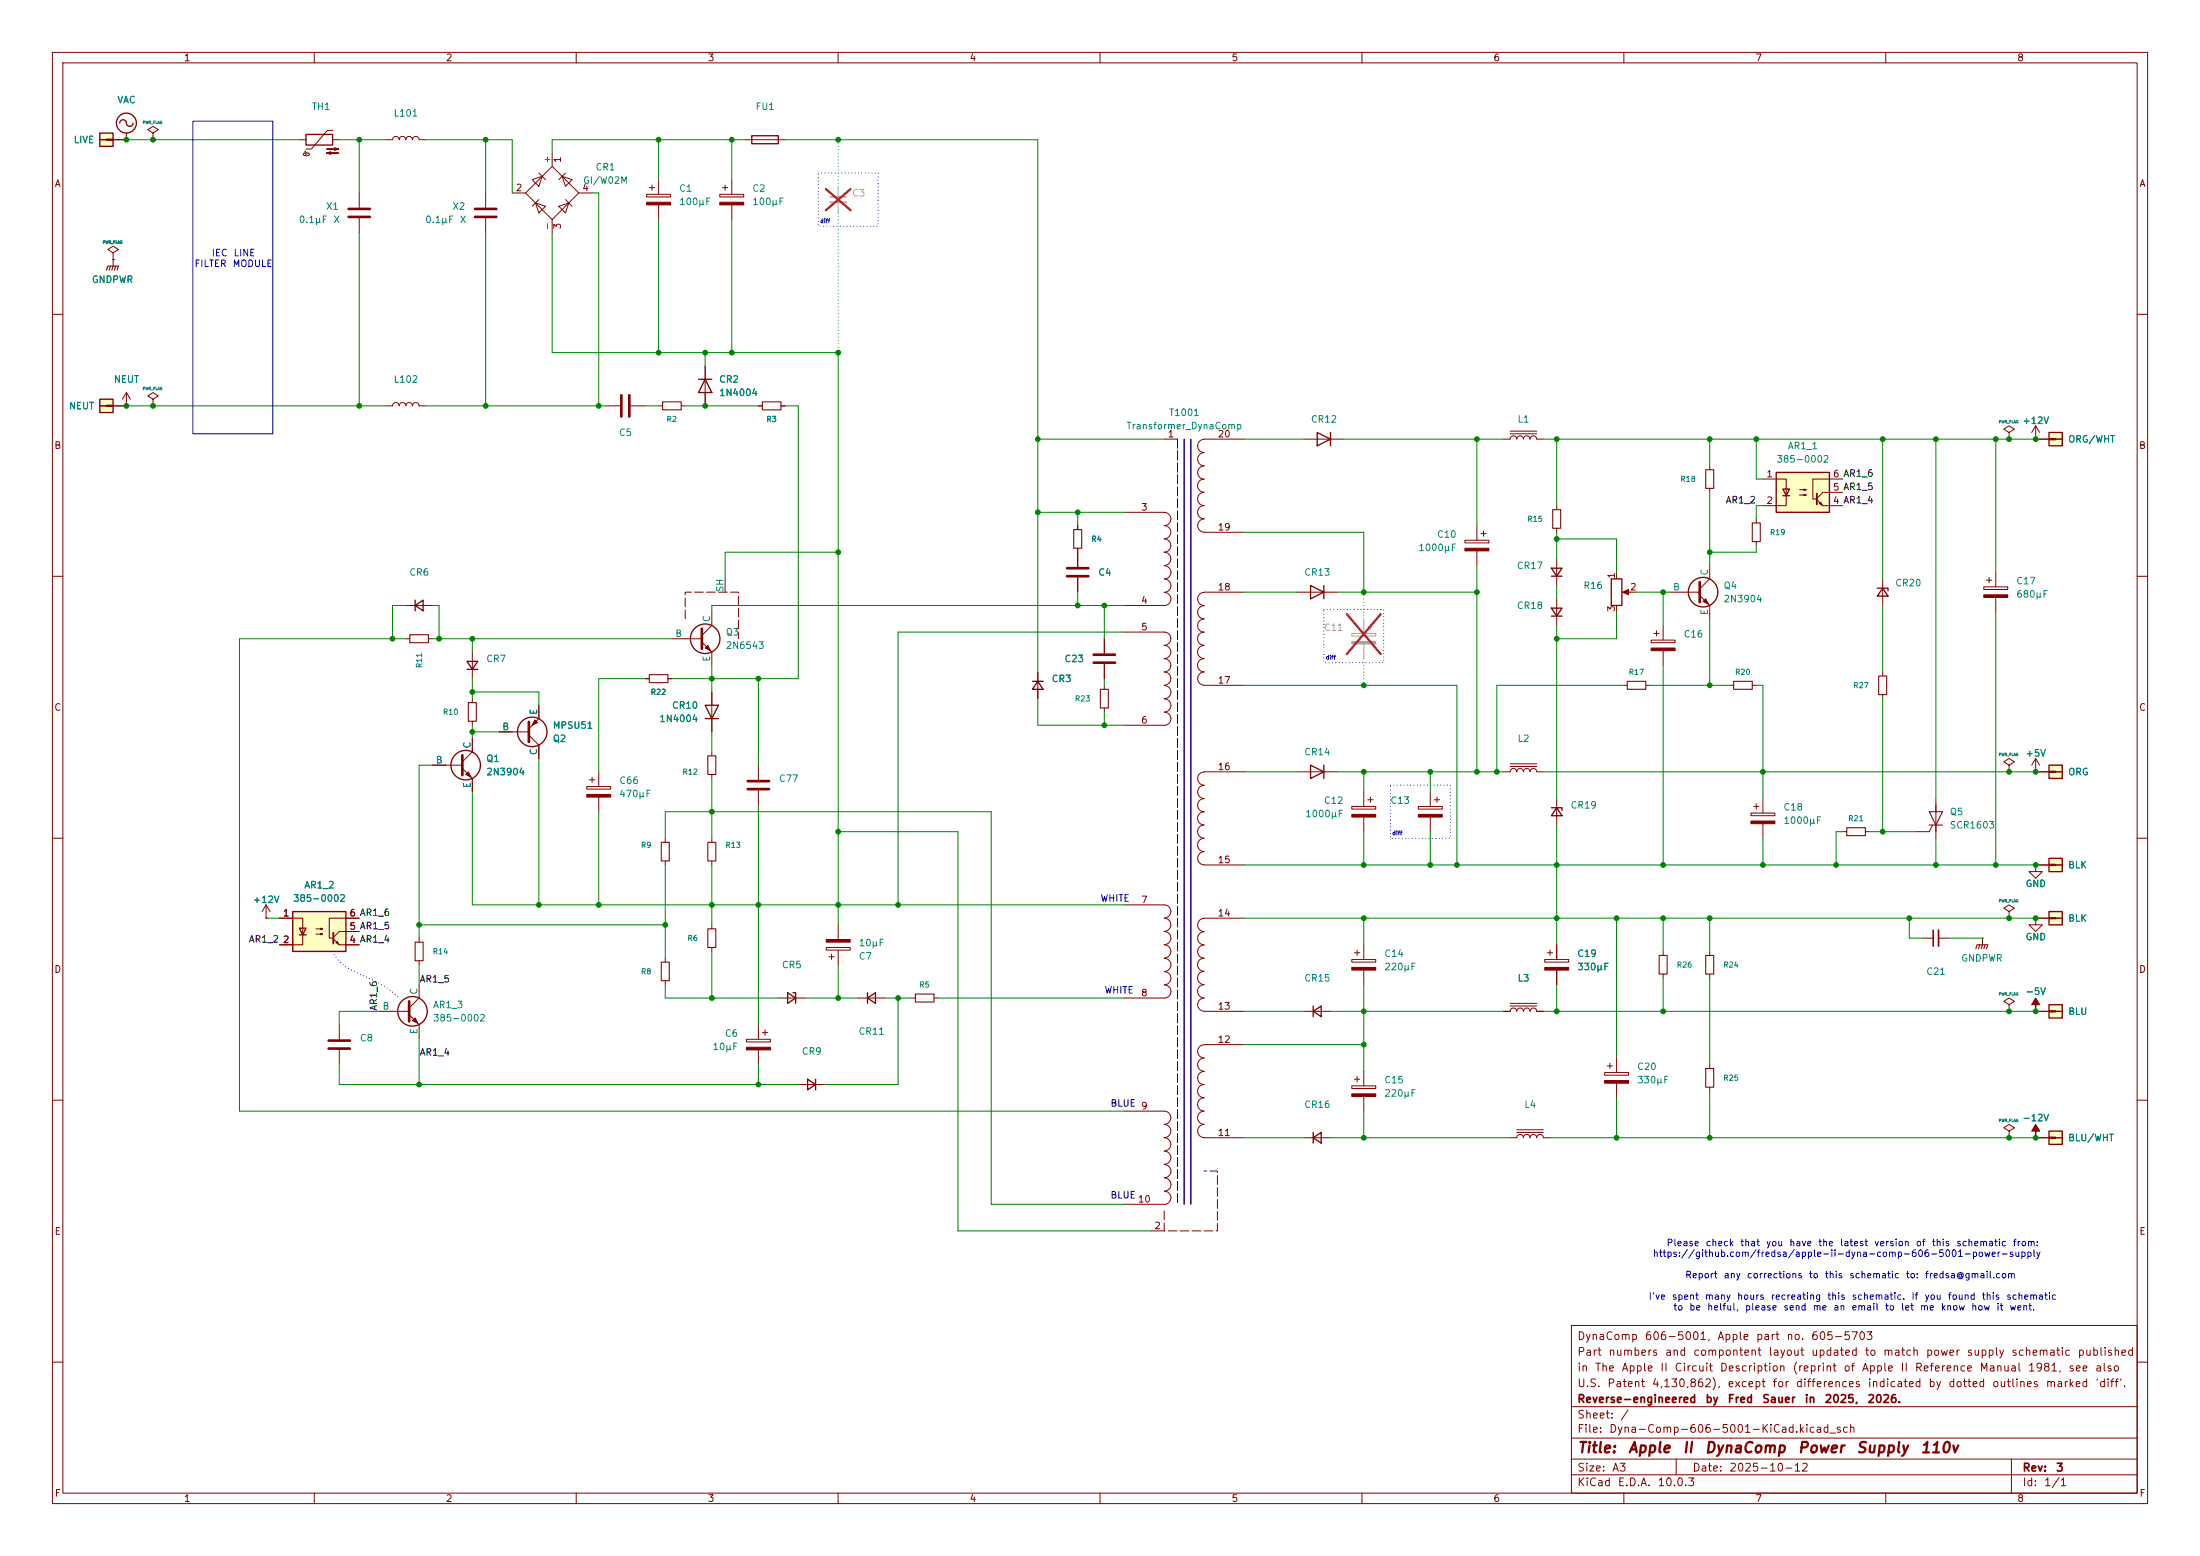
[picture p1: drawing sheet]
<svg xmlns="http://www.w3.org/2000/svg" width="420mm" height="297mm" viewBox="0 0 420 297" stroke-linecap="round" stroke-linejoin="round" font-family="sans-serif">
<path d="M0 0h420v297h-420z" fill="#fff" stroke="#fff" stroke-width=".19"/>
<g fill="none" stroke="#840000" stroke-width=".19">
<path d="M10 10h400v277h-400zM12 12h396v273h-396zM60 10v2M110 10v2M160 10v2M210 10v2M260 10v2M310 10v2M360 10v2M10 60h2M408 60h2M10 110h2"/>
<path d="M408 110h2M10 160h2M351.8 158.8h.8M356.1 158.8h.8M368.9 157.5l-.6 1.3h-2.5M369.6 152.4v7.6M408 160h2M160 176.5v2.8M142.5 198.4h4.6v.5h-4.6zM144.8 195.6v2.8M145.5 197.1h1.1M146 196.6v1"/>
<path d="M157.7 180.8h4.6v.6h-4.6zM158.2 182.6h1.1M158.7 182.1v1M160 181.4v2.8M163.8 190.5h5.1M10 210h2M144.8 200.4v2.8M408 210h2M300 253h108v32h-108zM10 260h2M300 278.5h108M300 274.5h108"/>
<path d="M300 268.5h108M320 278.5v3M384 278.5v6.5M408 260h2M60 285v2M110 285v2M160 285v2M210 285v2M260 285v2M300 281.5h108M310 285v2M360 285v2"/>
</g>
<path d="M352.6 158h3.5v1.5h-3.5zM368.3 154.9h2.5l-1.2 2.6zM368.3 157.5h2.5" fill="none" stroke="#840000" stroke-width=".2"/>
<path d="M165.6 190.5l1.5-1v2zM165.6 189.5v2" fill="none" stroke="#840000" stroke-width=".25"/>
<g fill="#840000" stroke="#840000" stroke-width=".19">
<path d="M157.7 179.3h4.6v.5h-4.6z"/>
<path d="M142.5 199.9h4.6v.5h-4.6z"/>
</g>
<path d="M391.2 82.6h2.5v2.5h-2.5z" fill="#ffffc2"/>
<g fill="none" stroke="#840000" stroke-width=".25">
<path d="M22.9 23.5a.68 .68 0 0 1 .8-.6 .68 .68 0 0 1 .5 .9 .64 .64 0 0 0 .7 .3 .64 .64 0 0 0 .5-.6M58.4 25.7h5.1v2h-5.1zM391.2 82.6h2.5v2.5h-2.5z"/>
<circle cx="24.1" cy="23.5" r="1.9"/>
</g>
<g fill="none" stroke="#840000" stroke-width=".19">
<path d="M24.1 26.7h.1M24.1 25.4v1.3M29.2 25.4l1-.6-1-.7-1 .7 1 .6v1.3M29.2 26.7h.1M57.1 26.7h1.3M58.2 28.8l.2 .3v.3l-.1 .3h-.3l-.1-.3 .2-.2h.7l.2 .2v.2l-.5 .2M63.5 24.9h-1l-3.1 3.5h-1M63.5 26.7h1.3M68.6 36.8v2.8M73.7 26.7h1.2a.64 .64 0 0 1 .7-.7 .64 .64 0 0 1 .6 .7 .64 .64 0 0 1 .6-.7 .64 .64 0 0 1 .7 .7 .64 .64 0 0 1 .6-.7 .64 .64 0 0 1 .6 .7 .64 .64 0 0 1 .7-.7 .64 .64 0 0 1 .6 .7h1.3M92.7 36.8v2.8M97.8 36.8h2.5"/>
<path d="M100.3 36.8l5.1-5 5.1 5-5.1 5.1zM101.6 34.3l1.9-.6-.6 1.9zM102.2 38.7l1.9 .7-1.2 1.2zM102.9 38.1l-1.3 1.3M102.9 33l1.2 1.3M105.4 29.2v2.6M106.7 39.4l1.9-.7-.7 1.9zM107.3 33.7l1.9 .6-1.3 1.3zM107.9 33l-1.2 1.3M107.9 38.1l1.3 1.3M110.5 36.8h2.5M21.6 48.3l1-.7-1-.6-1 .6 1 .7v1.2"/>
<path d="M21.6 49.5h.1M68.6 41.7v2.8M92.7 41.7v2.8M105.4 41.9v2.6M29.2 76.2l1-.6-1-.7-1 .7 1 .6v1.3M29.2 77.5h.1M388.6 83.8h5.1M391.2 83.7h1.2v.2h-1.2z"/>
</g>
<path d="M66.5 39.9h4.1M90.7 39.9h4M66.5 41.4h4.1M90.7 41.4h4" fill="none" stroke="#840000" stroke-width=".51"/>
<g fill="#840000" stroke="#840000" stroke-width=".19">
<path d="M62.4 29.2l.7-.2v.5l-.7-.3h2.2z"/>
<path d="M62.4 28.4h2.2l-.7 .3v-.5l.7 .2z"/>
</g>
<path d="M19 25.4h2.6v2.5h-2.6z" fill="#ffffc2"/>
<path d="M19 25.4h2.6v2.5h-2.6z" fill="none" stroke="#840000" stroke-width=".25"/>
<path d="M19 26.7h5.1M20.3 26.5h1.3v.3h-1.3zM21.6 49.5h.1M21.6 49.5v1.3" fill="none" stroke="#840000" stroke-width=".19"/>
<path d="M20.3 51.6l.3-.8h2l-.2 .8M21.1 50.8l-.3 .8M21.6 50.8l-.3 .8M22.1 50.8l-.3 .8" fill="none" stroke="#840000" stroke-width=".2"/>
<path d="M19 76.2h2.6v2.5h-2.6z" fill="#ffffc2"/>
<path d="M19 76.2h2.6v2.5h-2.6z" fill="none" stroke="#840000" stroke-width=".25"/>
<g fill="none" stroke="#840000" stroke-width=".19">
<path d="M19 77.5h5.1M20.3 77.3h1.3v.3h-1.3zM24.1 77.5h.1M24.1 74.9l-.7 1.3M24.1 74.9l.8 1.3M24.1 74.9v2.6M73.7 77.5h1.2a.64 .64 0 0 1 .7-.7 .64 .64 0 0 1 .6 .7 .64 .64 0 0 1 .6-.7 .64 .64 0 0 1 .7 .7 .64 .64 0 0 1 .6-.7 .64 .64 0 0 1 .6 .7 .64 .64 0 0 1 .7-.7 .64 .64 0 0 1 .6 .7h1.3M50.8 175.3h.1M50.8 172.7l-.8 1.3M50.8 172.7l.8 1.3M50.8 172.7v2.6M64.8 195.6v2.8"/>
<path d="M64.8 200.4v2.8"/>
</g>
<path d="M62.7 198.6h4.1M62.7 200.2h4.1" fill="none" stroke="#840000" stroke-width=".51"/>
<path d="M55.9 174h10.1v7.6h-10.1z" fill="#ffffc2"/>
<g fill="none" stroke="#840000" stroke-width=".25">
<path d="M143.5 25.9h5.1v1.5h-5.1zM133.3 72.4h2.6M134.6 72.4l1.3 2.5h-2.6zM251.5 82.6l2.5 1.2-2.5 1.3zM254 82.6v2.5M79.2 115.6l1.6-1v2zM79.2 114.6v2M250.2 111.8l2.5 1.2-2.5 1.3zM252.7 111.8v2.5M89.2 126.2h2l-1 1.6zM89.2 127.8h2M134.6 134.6h2.6l-1.3 2.6z"/>
<path d="M134.6 137.2h2.6M197.1 130h2M198.1 130l1 1.6h-2zM250.2 146.1l2.5 1.2-2.5 1.3zM252.7 146.1v2.5M55.9 174h10.1v7.6h-10.1zM57.1 177.2h1.3l-.6 1.2zM57.1 178.4h1.3M150.4 189.5l1.5 1-1.5 1zM151.4 189.5h.5v2M250.7 193l1.5-1v2.1zM250.7 192v2.1"/>
<path d="M250.7 217.2l1.5-1v2zM250.7 216.2v2"/>
<circle cx="325.1" cy="113" r="2.82"/>
<circle cx="101.6" cy="139.7" r="2.82"/>
<circle cx="134.6" cy="121.9" r="2.82"/>
<circle cx="88.9" cy="146" r="2.82"/>
<circle cx="78.7" cy="193" r="2.82"/>
</g>
<g fill="none" stroke="#840000" stroke-width=".19">
<path d="M123.4 37.1h4.6v.5h-4.6zM124 35.8h1M124.5 35.3v1M125.7 34.3v2.8M125.7 39.1v2.8M137.4 37.1h4.6v.5h-4.6zM137.9 35.8h1M138.4 35.3v1M139.7 34.3v2.8M139.7 39.1v2.8M142.2 26.7h7.7M115.6 77.5h2.8"/>
<path d="M120.4 77.5h2.8M125.7 77.5h.8M130 77.5h.8M134.6 69.9v7.6M144.8 77.5h.7M149.1 77.5h.8M214.6 97.8h7.6a1.26 1.26 0 0 1 1.3 1.3 1.26 1.26 0 0 1-1.3 1.2 1.27 1.27 0 0 1 1.3 1.3 1.27 1.27 0 0 1-1.3 1.3 1.27 1.27 0 0 1 1.3 1.2 1.27 1.27 0 0 1-1.3 1.3M222.2 83.8h2.6M226.1 83.8v146.1M227.3 83.8v146.1M229.9 91.4a1.25 1.25 0 0 0-1.3 1.3 1.25 1.25 0 0 0 1.3 1.3 1.27 1.27 0 0 0-1.3 1.2 1.27 1.27 0 0 0 1.3 1.3 1.27 1.27 0 0 0-1.3 1.3 1.27 1.27 0 0 0 1.3 1.2M229.9 83.8h7.6"/>
<path d="M229.9 83.9a1.26 1.26 0 0 0-1.3 1.2 1.26 1.26 0 0 0 1.3 1.3 1.27 1.27 0 0 0-1.3 1.2 1.27 1.27 0 0 0 1.3 1.3M229.9 88.9a1.26 1.26 0 0 0-1.3 1.3 1.26 1.26 0 0 0 1.3 1.3M229.9 99.1a1.26 1.26 0 0 0-1.2 1.2 1.26 1.26 0 0 0 1.2 1.3M248.9 83.8h7.6M77.5 115.6h5M135.9 116.8v2.6l-1.9 1.9M138.4 110.5v2.5M222.2 105.4a1.26 1.26 0 0 1 1.3 1.3 1.26 1.26 0 0 1-1.3 1.2M222.3 108a1.26 1.26 0 0 1 1.2 1.3 1.26 1.26 0 0 1-1.2 1.2M222.3 110.5a1.26 1.26 0 0 1 1.2 1.3 1.26 1.26 0 0 1-1.2 1.2 1.27 1.27 0 0 1 1.2 1.3 1.27 1.27 0 0 1-1.2 1.3h-7.7M229.9 113h7.6M229.9 101.6h7.6"/>
<path d="M229.9 113.1a1.26 1.26 0 0 0-1.3 1.2 1.26 1.26 0 0 0 1.3 1.3 1.27 1.27 0 0 0-1.3 1.3 1.27 1.27 0 0 0 1.3 1.2M229.9 118.2a1.26 1.26 0 0 0-1.3 1.2 1.26 1.26 0 0 0 1.3 1.3M247.6 113h7.7M279.7 103.1h4.5v.5h-4.5zM281.9 100.3v2.8M281.9 105.2v2.8M282.7 101.9h1M283.2 101.3v1.1M317.5 119.4v2.8M318.8 113h5.7M324.5 113.7l1.9 1.9v2.5M326.4 108v2.5l-1.9 1.9"/>
<path d="M77.5 121.9h.7M81.8 121.9h.7M90.2 124.5v5M90.2 133.4v.7M90.2 137.7v.7M95.2 139.7h5.8M102.9 134.6v2.6l-1.9 1.9M123.2 129.5h.8M127.5 129.5h.8M128.3 121.9h5.7M134 122.6l1.9 1.9v2.5M135.9 132.1v7.6"/>
<path d="M198.1 128.3v5.1M210.8 121.9v2.8M210.8 126.7v2.8M214.6 120.7h7.6a1.26 1.26 0 0 1 1.3 1.2 1.26 1.26 0 0 1-1.3 1.3 1.27 1.27 0 0 1 1.3 1.2 1.27 1.27 0 0 1-1.3 1.3 1.27 1.27 0 0 1 1.3 1.3 1.27 1.27 0 0 1-1.3 1.3M222.2 128.3a1.26 1.26 0 0 1 1.3 1.2 1.26 1.26 0 0 1-1.3 1.3M222.3 130.9a1.26 1.26 0 0 1 1.2 1.2 1.26 1.26 0 0 1-1.2 1.3M222.3 133.4a1.26 1.26 0 0 1 1.2 1.3 1.26 1.26 0 0 1-1.2 1.2 1.27 1.27 0 0 1 1.2 1.3 1.27 1.27 0 0 1-1.2 1.2h-7.7M229.9 120.7a1.25 1.25 0 0 0-1.3 1.2 1.25 1.25 0 0 0 1.3 1.3 1.27 1.27 0 0 0-1.3 1.2 1.27 1.27 0 0 0 1.3 1.3M229.9 125.7a1.25 1.25 0 0 0-1.3 1.3 1.25 1.25 0 0 0 1.3 1.2M229.9 130.8h7.6M229.9 128.3a1.26 1.26 0 0 0-1.2 1.2 1.26 1.26 0 0 0 1.2 1.3M315.2 122.2h4.6v.5h-4.6z"/>
<path d="M315.7 120.9h1M316.2 120.4v1M317.5 124.2v2.8M359.4 128.3v.7M359.4 132.6v.8M82.5 146.1h5.8M88.3 146.7l1.9 1.9v2.5M90.2 141v2.5l-1.9 1.9M101 140.3l1.9 1.9v2.6M112 150.1h4.6v.5h-4.6zM112.5 148.8h1M113 148.3v1.1"/>
<path d="M114.3 147.3v2.8M114.3 152.1v2.8M135.9 143.5v.8M135.9 147.8v.8M229.9 154.9a1.25 1.25 0 0 0-1.3 1.3 1.25 1.25 0 0 0 1.3 1.3M229.9 157.5a1.25 1.25 0 0 0-1.3 1.2 1.25 1.25 0 0 0 1.3 1.3M229.9 147.3h7.6M229.9 147.4a1.26 1.26 0 0 0-1.3 1.2 1.26 1.26 0 0 0 1.3 1.3M229.9 149.9a1.26 1.26 0 0 0-1.3 1.3 1.26 1.26 0 0 0 1.3 1.2 1.27 1.27 0 0 0-1.3 1.3 1.27 1.27 0 0 0 1.3 1.3M247.6 147.3h7.7M258.1 153.9h4.5v.5h-4.5zM260.3 151.1v2.8"/>
<path d="M260.3 156v2.8M261.1 152.7h1M261.6 152.1v1.1M334.3 155.2h4.5v.5h-4.5zM334.8 153.9h1M335.3 153.4v1M336.5 152.4v2.8M336.5 157.2v2.8M383.5 146.1l1.1-.7-1.1-.6-1 .6 1 .7v1.2M383.5 147.3h.1M388.6 147.3h.1M388.6 144.8l-.7 1.3"/>
<path d="M388.6 144.8l.8 1.3M388.6 144.8v2.5M53.3 175.3h4.5v5h-4.5M60.3 177.3h1.3l-.4 .1v-.2l.4 .1M60.3 178.3h1.3l-.4 .1v-.2l.4 .1M63.6 179.2l1.2 1.1h3.8M64.1 180l.3-.3 .2 .5zM68.6 175.3h-5.7v3.8h.6M68.6 177.8h-3.8l-1.2 1.1M80 179.1v.7M127 160v.8M127 164.3v.8"/>
<path d="M135.9 160v.8M135.9 164.3v.8M135.9 176.5v.8M214.6 172.7h7.6a1.26 1.26 0 0 1 1.3 1.3 1.26 1.26 0 0 1-1.3 1.2 1.27 1.27 0 0 1 1.3 1.3 1.27 1.27 0 0 1-1.3 1.3 1.27 1.27 0 0 1 1.3 1.3 1.27 1.27 0 0 1-1.3 1.2M229.9 160a1.25 1.25 0 0 0-1.3 1.3 1.25 1.25 0 0 0 1.3 1.2M229.9 175.3h7.6M229.9 165.1h7.6M229.9 175.3a1.26 1.26 0 0 0-1.3 1.3 1.26 1.26 0 0 0 1.3 1.2 1.27 1.27 0 0 0-1.3 1.3 1.27 1.27 0 0 0 1.3 1.3M229.9 162.6a1.26 1.26 0 0 0-1.2 1.2 1.26 1.26 0 0 0 1.2 1.3M72.4 193h5.7M78.1 193.7l1.9 1.9v2.5M80 183.4v.8"/>
<path d="M80 188v2.5l-1.9 1.9M127 182.9v.7M127 187.2v.8M135.9 180.8v.8M148.6 190.5h5.1M174 190.5h.8M178.3 190.5h.8M222.2 180.3a1.26 1.26 0 0 1 1.3 1.3 1.26 1.26 0 0 1-1.3 1.3M222.3 182.9a1.26 1.26 0 0 1 1.2 1.3 1.26 1.26 0 0 1-1.2 1.2M222.3 185.5a1.26 1.26 0 0 1 1.2 1.2 1.26 1.26 0 0 1-1.2 1.3 1.27 1.27 0 0 1 1.2 1.2 1.27 1.27 0 0 1-1.2 1.3h-7.7M229.9 182.9a1.25 1.25 0 0 0-1.3 1.2 1.25 1.25 0 0 0 1.3 1.3 1.27 1.27 0 0 0-1.3 1.3 1.27 1.27 0 0 0 1.3 1.2 1.27 1.27 0 0 0-1.3 1.3 1.27 1.27 0 0 0 1.3 1.3M229.9 193h7.6"/>
<path d="M229.9 199.4h7.6M229.9 180.4a1.26 1.26 0 0 0-1.3 1.2 1.26 1.26 0 0 0 1.3 1.3M229.9 199.4a1.26 1.26 0 0 0-1.3 1.3 1.26 1.26 0 0 0 1.3 1.2M229.9 190.5a1.26 1.26 0 0 0-1.2 1.3 1.26 1.26 0 0 0 1.2 1.2M248.9 193h5.1M294.9 183.1h4.6v.5h-4.6zM295.4 181.9h1M295.9 181.4v1M297.2 180.3v2.8M297.2 185.2v2.8M214.6 212.1h7.6a1.26 1.26 0 0 1 1.3 1.3 1.26 1.26 0 0 1-1.3 1.2 1.27 1.27 0 0 1 1.3 1.3 1.27 1.27 0 0 1-1.3 1.3 1.27 1.27 0 0 1 1.3 1.2 1.27 1.27 0 0 1-1.3 1.3M222.2 219.7a1.26 1.26 0 0 1 1.3 1.3 1.26 1.26 0 0 1-1.3 1.2"/>
<path d="M229.9 207a1.25 1.25 0 0 0-1.3 1.3 1.25 1.25 0 0 0 1.3 1.2M229.9 209.6a1.25 1.25 0 0 0-1.3 1.2 1.25 1.25 0 0 0 1.3 1.3M229.9 212.1a1.25 1.25 0 0 0-1.3 1.2 1.25 1.25 0 0 0 1.3 1.3M229.9 217.2h7.6M229.9 202a1.26 1.26 0 0 0-1.3 1.2 1.26 1.26 0 0 0 1.3 1.3 1.27 1.27 0 0 0-1.3 1.3 1.27 1.27 0 0 0 1.3 1.2M229.9 214.6a1.26 1.26 0 0 0-1.2 1.3 1.26 1.26 0 0 0 1.2 1.2M248.9 217.2h5.1M288.3 217.2h1.3a.64 .64 0 0 1 .6-.7 .64 .64 0 0 1 .6 .7 .64 .64 0 0 1 .7-.7 .64 .64 0 0 1 .6 .7 .64 .64 0 0 1 .6-.7 .64 .64 0 0 1 .7 .7 .64 .64 0 0 1 .6-.7 .64 .64 0 0 1 .6 .7h1.3M289.6 216.2h5M289.6 215.6h5M306.3 204.7h4.6v.5h-4.6zM306.8 203.5h1"/>
<path d="M307.3 202.9v1.1M308.6 201.9v2.8M308.6 206.8v2.8M214.6 229.9h7.6M219.7 234.9h2.5M222.3 222.3a1.26 1.26 0 0 1 1.2 1.3 1.26 1.26 0 0 1-1.2 1.2M222.3 224.8a1.26 1.26 0 0 1 1.2 1.3 1.26 1.26 0 0 1-1.2 1.2 1.27 1.27 0 0 1 1.2 1.3 1.27 1.27 0 0 1-1.2 1.3"/>
</g>
<path d="M63.6 178.1v2" fill="none" stroke="#840000" stroke-width=".36"/>
<g fill="none" stroke="#840000" stroke-width=".2">
<path d="M126.5 76.7h3.5v1.5h-3.5zM145.5 76.7h3.6v1.5h-3.6zM78.2 121.2h3.6v1.5h-3.6zM89.4 134.1h1.5v3.6h-1.5zM124 128.8h3.5v1.5h-3.5zM358.6 129h1.6v3.6h-1.6zM135.1 144.3h1.6v3.5h-1.6zM79.2 179.8h1.6v3.6h-1.6zM126.2 160.8h1.6v3.5h-1.6zM135.1 160.8h1.6v3.5h-1.6zM135.1 177.3h1.6v3.5h-1.6zM126.2 183.6h1.6v3.6h-1.6z"/>
<path d="M174.8 189.7h3.5v1.6h-3.5z"/>
</g>
<g fill="#840000" stroke="#840000" stroke-width=".19">
<path d="M279.7 104.6h4.5v.6h-4.5z"/>
<path d="M112 151.6h4.6v.5h-4.6z"/>
<path d="M88.9 147.8l.5-.5 .5 1z"/>
<path d="M134.6 123.7l.5-.5 .5 1z"/>
<path d="M258.1 155.4h4.5v.6h-4.5z"/>
<path d="M102.1 137.4l.5 .5-1 .5z"/>
<path d="M325.1 114.8l.5-.5 .5 1z"/>
<path d="M315.2 123.7h4.6v.5h-4.6z"/>
<path d="M78.7 194.8l.5-.5 .6 1z"/>
<path d="M137.4 38.6h4.6v.5h-4.6z"/>
<path d="M123.4 38.6h4.6v.5h-4.6z"/>
<path d="M334.3 156.7h4.5v.5h-4.5z"/>
<path d="M306.3 206.2h4.6v.6h-4.6z"/>
<path d="M294.9 184.7h4.6v.5h-4.6z"/>
</g>
<path d="M118.6 75.4v4.1M120.1 75.4v4.1M324.5 111.1v3.8M101 137.8v3.8M134 120v3.8M208.8 125h4.1M208.8 126.5h4.1M88.3 144.1v3.9M78.1 191.1v3.8" fill="none" stroke="#840000" stroke-width=".51"/>
<path d="M224.8 83.8v146.1M130.8 118.1v-5.1h10.2v8.9M222.2 231.1v3.8h10.2v-11.4h-2.5" fill="none" stroke="#840000" stroke-width=".19" stroke-dasharray="1.7 .6"/>
<path d="M160 35.6v2M160 38.6v2M260.3 118.1v2.8M261.1 119.6h1M261.6 119.1v1M258.1 120.9h4.5v.5h-4.5zM260.3 122.9v2.8" fill="none" stroke="#a1a1a1" stroke-width=".19"/>
<path d="M258.1 122.4h4.5v.5h-4.5z" fill="#a1a1a1" stroke="#a1a1a1" stroke-width=".19"/>
<path d="M157.7 36.1l4.7 4M162.4 36.1l-4.7 4M257.1 117.2l6.5 7.6M263.6 117.2l-6.5 7.6" fill="none" stroke="#ff2626" stroke-width=".46"/>
<path d="M158.5 37.6h3" fill="none" stroke="#a1a1a1" stroke-width=".3"/>
<path d="M158.5 38.6h3" fill="none" stroke="#a1a1a1" stroke-width=".33"/>
<path d="M391.2 146.1h2.5v2.5h-2.5z" fill="#ffffc2"/>
<path d="M391.2 146.1h2.5v2.5h-2.5z" fill="none" stroke="#840000" stroke-width=".25"/>
<path d="M388.6 147.3h5.1M391.2 147.2h1.2v.2h-1.2z" fill="none" stroke="#840000" stroke-width=".19"/>
<path d="M391.2 163.8h2.5v2.6h-2.5z" fill="#ffffc2"/>
<path d="M391.2 163.8h2.5v2.6h-2.5zM154.2 206l1.5 1-1.5 1zM155.7 206v2" fill="none" stroke="#840000" stroke-width=".25"/>
<g fill="none" stroke="#840000" stroke-width=".19">
<path d="M287 83.8h1.3a.64 .64 0 0 1 .6-.6 .64 .64 0 0 1 .7 .6 .64 .64 0 0 1 .6-.6 .64 .64 0 0 1 .6 .6 .64 .64 0 0 1 .7-.6 .64 .64 0 0 1 .6 .6 .64 .64 0 0 1 .6-.6 .64 .64 0 0 1 .7 .6h1.2M288.3 82.8h5.1M288.3 82.3h5.1M326.4 88.9v.8M326.4 93.2v.8M205.7 100.3v.8M205.7 104.6v3.6M205.7 110.2v2.8M210.8 130.8v.8M210.8 135.1v.8M309.9 130.8h.7M314.2 130.8h.8"/>
<path d="M330.2 130.8h.8M334.5 130.8h.8M144.8 146.1v2.7M144.8 150.9v2.8M287 147.3h1.3a.64 .64 0 0 1 .6-.6 .64 .64 0 0 1 .7 .6 .64 .64 0 0 1 .6-.6 .64 .64 0 0 1 .6 .6 .64 .64 0 0 1 .7-.6 .64 .64 0 0 1 .6 .6 .64 .64 0 0 1 .6-.6 .64 .64 0 0 1 .7 .6h1.2M288.3 146.3h5.1M288.3 145.8h5.1M388.6 165.1h5.1M391.2 165h1.2v.2h-1.2zM287 193h1.3a.64 .64 0 0 1 .6-.6 .64 .64 0 0 1 .7 .6 .64 .64 0 0 1 .6-.6 .64 .64 0 0 1 .6 .6 .64 .64 0 0 1 .7-.6 .64 .64 0 0 1 .6 .6 .64 .64 0 0 1 .6-.6 .64 .64 0 0 1 .7 .6h1.2M288.3 192h5.1M288.3 191.5h5.1"/>
<path d="M383.5 191.8l1.1-.7-1.1-.6-1 .6 1 .7v1.2M383.5 193h.1M388.6 193h.1M152.4 207h5.1"/>
</g>
<path d="M325.6 89.7h1.6v3.5h-1.6zM205 101.1h1.5v3.5h-1.5zM210.1 131.6h1.5v3.5h-1.5zM310.6 130h3.6v1.6h-3.6zM331 130h3.5v1.6h-3.5z" fill="none" stroke="#840000" stroke-width=".2"/>
<path d="M203.7 108.5h4.1M203.7 110h4.1M142.7 150.6h4.1M142.7 149.1h4.1" fill="none" stroke="#840000" stroke-width=".51"/>
<path d="M388.6 190.5l.8 1.3h-.8v1.2v-1.2h-.7z" fill="#840000" stroke="#840000" stroke-width=".19"/>
<path d="M391.2 191.8h2.5v2.5h-2.5z" fill="#ffffc2"/>
<path d="M296.2 116.1h2l-1 1.5zM296.2 108.5h2l-1 1.5zM296.2 117.6h2M296.2 110h2M307.6 110.5h2v5.1h-2zM391.2 191.8h2.5v2.5h-2.5z" fill="none" stroke="#840000" stroke-width=".25"/>
<g fill="none" stroke="#840000" stroke-width=".19">
<path d="M297.2 96.5v.8M297.2 100.8v.8M297.2 106.7v5.1M297.2 114.3v5.1M308.6 109.2v1.3M308.6 115.6v1.2M310.1 113h2.3M383.5 174l1.1-.6-1.1-.7-1 .7 1 .6v1.3M383.5 175.3h.1M388.6 165.1v1.3h1.3l-1.3 1.2-1.3-1.2h1.3M388.6 165.1h.1M388.6 175.3v1.2h1.3l-1.3 1.3-1.3-1.3h1.3"/>
<path d="M388.6 175.3h.1M388.6 193h5.1M391.2 192.9h1.2v.3h-1.2z"/>
</g>
<path d="M309.8 113l1.1-.5v1z" fill="#840000" stroke="#840000" stroke-width=".19"/>
<path d="M296.4 97.3h1.5v3.5h-1.5z" fill="none" stroke="#840000" stroke-width=".2"/>
<path d="M391.2 174h2.5v2.5h-2.5z" fill="#ffffc2"/>
<path d="M391.2 174h2.5v2.5h-2.5z" fill="none" stroke="#840000" stroke-width=".25"/>
<path d="M388.6 175.3h5.1M391.2 175.1h1.2v.3h-1.2zM258.1 183.1h4.5v.5h-4.5zM258.6 181.9h1M259.1 181.4v1M260.3 180.3v2.8M260.3 185.2v2.8M326.4 203.2v.8M326.4 207.5v.8M383.5 215.9l1.1-.6-1.1-.7-1 .7 1 .6v1.3M383.5 217.2h.1M388.6 217.2h.1" fill="none" stroke="#840000" stroke-width=".19"/>
<g fill="#840000" stroke="#840000" stroke-width=".19">
<path d="M258.1 184.7h4.5v.5h-4.5z"/>
<path d="M388.6 214.6l.8 1.3h-.8v1.3v-1.3h-.7z"/>
</g>
<path d="M325.6 204h1.6v3.5h-1.6z" fill="none" stroke="#840000" stroke-width=".2"/>
<path d="M391.2 215.9h2.5v2.5h-2.5z" fill="#ffffc2"/>
<path d="M391.2 215.9h2.5v2.5h-2.5z" fill="none" stroke="#840000" stroke-width=".25"/>
<path d="M367 179.1h2.1M370.1 179.1h2M378.5 179.1h.1M378.5 179.1v1.2M317.5 181.6v.8M317.5 185.9v.8M326.4 181.6v.8M326.4 185.9v.8M388.6 217.2h5.1M391.2 217h1.2v.3h-1.2z" fill="none" stroke="#840000" stroke-width=".19"/>
<path d="M316.7 182.4h1.6v3.5h-1.6zM325.6 182.4h1.6v3.5h-1.6zM377.2 181.1l.2-.8h2.1l-.3 .8M378 180.3l-.3 .8M378.5 180.3l-.3 .8M379 180.3l-.3 .8" fill="none" stroke="#840000" stroke-width=".2"/>
<path d="M369.1 177.5v3.1" fill="none" stroke="#840000" stroke-width=".3"/>
<path d="M370.1 177.5v3.1" fill="none" stroke="#840000" stroke-width=".33"/>
<path d="M339.1 90.2h10.1v7.6h-10.1z" fill="#ffffc2"/>
<path d="M339.1 90.2h10.1v7.6h-10.1zM340.4 93.3h1.2l-.6 1.3zM340.4 94.6h1.2M358.4 112.3h2v.5M359.4 112.3l1 1.5h-2zM296.2 154.2h2v.5M297.2 154.2l1 1.5h-2z" fill="none" stroke="#840000" stroke-width=".25"/>
<g fill="none" stroke="#840000" stroke-width=".19">
<path d="M19 26.7h5.1M24.1 26.7h.1M21.6 49.5h.1M19 77.5h5.1M24.1 77.5h.1M134.6 69.9v2.5M134.6 74.9v2.6M144.8 77.5h.7M149.1 77.5h.8M335.3 99.1v.7M336.5 91.4h4.5v5.1h-4.5M343.5 93.5h1.3l-.4 .1v-.3l.4 .2"/>
<path d="M343.5 94.5h1.3l-.4 .1v-.2l.4 .1M346.8 95.4l1.2 1.1h3.8M347.3 96.1l.3-.2 .3 .5zM351.8 91.4h-5.7v3.9h.6M351.8 94h-3.8l-1.2 1.1M383.5 82.6l1.1-.7-1.1-.6-1 .6 1 .7v1.2M383.5 83.8h.1M388.6 83.8h.1M388.6 81.3l-.7 1.3M388.6 81.3l.8 1.3M388.6 81.3v2.5M388.6 83.8h5.1"/>
<path d="M205.7 100.3v.8M205.7 104.6v3.6M205.7 110.2v2.8M335.3 103.4v.7M359.4 110.5v5.1M378.7 112h4.6v.5h-4.6zM379.2 110.7h1M379.7 110.2v1.1M381 109.2v2.8M381 114v2.8M95.2 139.7h2.6M102.9 134.6v2.6"/>
<path d="M123.2 129.5h.8M127.5 129.5h.8M135.9 132.1v2.5M135.9 137.2v2.5M198.1 128.3v1.7M198.1 131.6v1.8M210.8 121.9v2.8M210.8 126.7v2.8M82.5 146.1h2.6M90.2 141v2.5M90.2 148.6v2.5M102.9 142.2v2.6"/>
<path d="M270.8 153.9h4.5v.5h-4.5zM273 151.1v2.8M273 156v2.8M273.8 152.7h1M274.3 152.1v1.1M297.2 152.4v5.1M388.6 147.3h.1M388.6 147.3h5.1M50.8 175.3h.1M53.3 175.3h2.6M66 175.3h2.6M66 177.8h2.6"/>
<path d="M388.6 175.3h.1M388.6 165.1h.1M388.6 165.1h5.1M388.6 175.3h5.1M53.3 180.3h2.6M66 180.3h2.6M287 193h1.3M293.4 193h1.2M297.2 180.3v2.8M297.2 185.2v2.8M388.6 193h.1M388.6 193h5.1"/>
<path d="M258.1 207.3h4.5v.5h-4.5zM258.6 206h1M259.1 205.5v1M260.3 204.5v2.8M260.3 209.3v2.8M388.6 217.2h.1M388.6 217.2h5.1"/>
</g>
<path d="M346.8 94.2v2.1" fill="none" stroke="#840000" stroke-width=".36"/>
<path d="M334.5 99.8h1.5v3.6h-1.5z" fill="none" stroke="#840000" stroke-width=".2"/>
<g fill="#840000" stroke="#840000" stroke-width=".19">
<path d="M270.8 155.4h4.5v.6h-4.5z"/>
<path d="M378.7 113.5h4.6v.5h-4.6z"/>
<path d="M258.1 208.8h4.5v.5h-4.5z"/>
</g>
<path d="M224.8 83.8v8.9M224.8 83.8v146.1" fill="none" stroke="#0000c2" stroke-width=".19" stroke-dasharray="1.7 .6"/>
<path d="M36.8 23.1h15.3v59.7h-15.3zM226.1 83.8v146.1M227.3 83.8v146.1" fill="none" stroke="#0000c2" stroke-width=".19"/>
<g fill="none" stroke="#008400" stroke-width=".19">
<path d="M24.1 26.7h33M64.8 26.7h8.9M68.6 26.7v10.1M81.3 26.7h16.5v10.1M92.7 26.7v10.1M113 36.8h1.3v40.7M125.7 26.7v7.6M139.7 26.7v7.6M142.2 26.7h-36.8v2.5M149.9 26.7h48.2v101.6M68.6 44.5v33M92.7 44.5v33"/>
<path d="M105.4 44.5v22.8h54.6v109.2M125.7 41.9v25.4M139.7 41.9v25.4M24.1 77.5h49.6M81.3 77.5h34.3M123.2 77.5h2.5M130.8 77.5h14M134.6 67.3v2.6M149.9 77.5h2.5v52h-24.1M198.1 83.8h24.1M198.1 97.8h16.5M205.7 97.8v2.5"/>
<path d="M237.5 83.8h11.4M256.5 83.8h30.5M281.9 83.8v16.5M294.6 83.8h94M297.2 83.8v12.7M326.4 83.8v5.1M326.4 94v14M335.3 83.8v7.6h1.2M336.5 96.5h-1.2v2.6M359.4 83.8v26.7M369.6 83.8v68.6M381 83.8v25.4"/>
<path d="M77.5 115.6h-2.6v6.3M82.5 115.6h1.3v6.3M160 105.4h-21.6v5.1M205.7 113v2.6M210.8 115.6v6.3M214.6 115.6h-78.7v1.2M237.5 101.6h22.8v11.4M237.5 113h10.1M255.3 113h26.6M281.9 108v39.3M297.2 102.9h11.4v6.3M297.2 101.6v5.1"/>
<path d="M297.2 111.8v2.5M297.2 119.4v33M308.6 116.8v5.1h-11.4M312.4 113h6.4M317.5 113v6.4M326.4 118.1v12.7M335.3 104.1v1.3h-8.9M359.4 115.6v12.7M381 116.8v48.3M77.5 121.9h-31.8v90.2h168.9M82.5 121.9h45.8M90.2 132.1h12.7v2.5"/>
<path d="M90.2 121.9v2.6M90.2 129.5v3.9M90.2 138.4v2.6M90.2 139.7h5M123.2 129.5h-8.9v17.8M135.9 127v5.1M135.9 139.7v3.8M144.8 129.5v16.6M198.1 133.4v5h16.5M210.8 129.5v1.3M210.8 135.9v2.5M214.6 120.7h-43.2v52"/>
<path d="M237.5 130.8h40.6v34.3M309.9 130.8h-24.2v16.5M315 130.8h15.2M317.5 127v38.1M335.3 130.8h1.2v21.6M359.4 133.4v25.4M82.5 146.1h-2.5v33M90.2 151.1v21.6h124.4M102.9 144.8v27.9M114.3 154.9v17.8M135.9 148.6v11.4M144.8 153.7v41.9"/>
<path d="M160 158.8h22.9v76.1h36.8M237.5 147.3h10.1M255.3 147.3h31.7M260.3 147.3v3.8M260.3 158.8v6.3M273 147.3v3.8M273 158.8v6.3M294.6 147.3h94M297.2 157.5v22.8M351.8 158.8h-1.3v6.3M356.9 158.8h8.9M50.8 175.3h2.5"/>
<path d="M80 176.5h47M127 160v-5.1h62.2v75h25.4M127 165.1v17.8M135.9 165.1v11.4M237.5 165.1h151.1M237.5 175.3h151.1M260.3 175.3v5M308.6 175.3v26.6M317.5 175.3v6.3M326.4 175.3v6.3M336.5 160v5.1M364.5 175.3v3.8h2.5"/>
<path d="M369.6 160v5.1M372.1 179.1h6.4M72.4 193h-7.6v2.6M80 184.2v3.8M80 198.1v8.9M127 188v2.5h21.6M135.9 181.6v8.9M153.7 190.5h10.1M160 184.2v6.3M168.9 190.5h5.1M171.4 190.5v16.5h-13.9M179.1 190.5h35.5"/>
<path d="M237.5 193h11.4M237.5 199.4h22.8M254 193h33M260.3 188v16.5M294.6 193h94M297.2 188v5M317.5 186.7v6.3M326.4 186.7v16.5M64.8 203.2v3.8h87.6M144.8 203.2v3.8M237.5 217.2h11.4M254 217.2h34.3"/>
<path d="M260.3 212.1v5.1M295.9 217.2h92.7M308.6 209.6v7.6M326.4 208.3v8.9"/>
</g>
<path d="M160 26.7v8.9M160 40.6v26.7M260.3 113v5.1M260.3 125.7v5.1" fill="none" stroke="#008400" stroke-width=".19" stroke-dasharray="0 .6"/>
<path d="M156.2 33h11.4v10.2h-11.4zM252.7 116.3h11.5v10.2h-11.5zM265.4 149.9h11.5v10.1h-11.5zM63.5 181.6a8 8 0 0 0 4.1 3.8l5.1 2.4a16.2 16.2 0 0 1 3.5 2.7" fill="none" stroke="#0000c2" stroke-width=".19" stroke-dasharray="0 .6"/>
<g fill="#008400" stroke="#008400" stroke-width=".19">
<circle cx="260.3" cy="130.8" r=".46"/>
<circle cx="285.7" cy="147.3" r=".46"/>
<circle cx="281.9" cy="147.3" r=".46"/>
<circle cx="297.2" cy="121.9" r=".46"/>
<circle cx="260.3" cy="147.3" r=".46"/>
<circle cx="273" cy="147.3" r=".46"/>
<circle cx="297.2" cy="102.9" r=".46"/>
<circle cx="281.9" cy="113" r=".46"/>
<circle cx="260.3" cy="113" r=".46"/>
<circle cx="317.5" cy="113" r=".46"/>
<circle cx="326.4" cy="105.4" r=".46"/>
<circle cx="326.4" cy="83.8" r=".46"/>
<circle cx="335.3" cy="83.8" r=".46"/>
<circle cx="326.4" cy="130.8" r=".46"/>
<circle cx="281.9" cy="83.8" r=".46"/>
<circle cx="297.2" cy="83.8" r=".46"/>
<circle cx="260.3" cy="165.1" r=".46"/>
<circle cx="260.3" cy="175.3" r=".46"/>
<circle cx="273" cy="165.1" r=".46"/>
<circle cx="278.1" cy="165.1" r=".46"/>
<circle cx="260.3" cy="193" r=".46"/>
<circle cx="260.3" cy="199.4" r=".46"/>
<circle cx="297.2" cy="165.1" r=".46"/>
<circle cx="297.2" cy="175.3" r=".46"/>
<circle cx="297.2" cy="193" r=".46"/>
<circle cx="260.3" cy="217.2" r=".46"/>
<circle cx="308.6" cy="217.2" r=".46"/>
<circle cx="359.4" cy="158.8" r=".46"/>
<circle cx="336.5" cy="147.3" r=".46"/>
<circle cx="381" cy="165.1" r=".46"/>
<circle cx="369.6" cy="165.1" r=".46"/>
<circle cx="336.5" cy="165.1" r=".46"/>
<circle cx="350.5" cy="165.1" r=".46"/>
<circle cx="383.5" cy="147.3" r=".46"/>
<circle cx="388.6" cy="165.1" r=".46"/>
<circle cx="388.6" cy="147.3" r=".46"/>
<circle cx="359.4" cy="83.8" r=".46"/>
<circle cx="369.6" cy="83.8" r=".46"/>
<circle cx="381" cy="83.8" r=".46"/>
<circle cx="383.5" cy="83.8" r=".46"/>
<circle cx="388.6" cy="83.8" r=".46"/>
<circle cx="364.5" cy="175.3" r=".46"/>
<circle cx="317.5" cy="175.3" r=".46"/>
<circle cx="308.6" cy="175.3" r=".46"/>
<circle cx="317.5" cy="165.1" r=".46"/>
<circle cx="326.4" cy="175.3" r=".46"/>
<circle cx="326.4" cy="217.2" r=".46"/>
<circle cx="317.5" cy="193" r=".46"/>
<circle cx="383.5" cy="217.2" r=".46"/>
<circle cx="388.6" cy="217.2" r=".46"/>
<circle cx="388.6" cy="175.3" r=".46"/>
<circle cx="383.5" cy="175.3" r=".46"/>
<circle cx="383.5" cy="193" r=".46"/>
<circle cx="388.6" cy="193" r=".46"/>
<circle cx="210.8" cy="115.6" r=".46"/>
<circle cx="160" cy="158.8" r=".46"/>
<circle cx="160" cy="105.4" r=".46"/>
<circle cx="198.1" cy="97.8" r=".46"/>
<circle cx="198.1" cy="83.8" r=".46"/>
<circle cx="205.7" cy="97.8" r=".46"/>
<circle cx="210.8" cy="138.4" r=".46"/>
<circle cx="205.7" cy="115.6" r=".46"/>
<circle cx="125.7" cy="67.3" r=".46"/>
<circle cx="134.6" cy="67.3" r=".46"/>
<circle cx="134.6" cy="77.5" r=".46"/>
<circle cx="125.7" cy="26.7" r=".46"/>
<circle cx="139.7" cy="67.3" r=".46"/>
<circle cx="160" cy="67.3" r=".46"/>
<circle cx="114.3" cy="77.5" r=".46"/>
<circle cx="160" cy="26.7" r=".46"/>
<circle cx="139.7" cy="26.7" r=".46"/>
<circle cx="144.8" cy="207" r=".46"/>
<circle cx="135.9" cy="190.5" r=".46"/>
<circle cx="127" cy="176.5" r=".46"/>
<circle cx="90.2" cy="121.9" r=".46"/>
<circle cx="90.2" cy="132.1" r=".46"/>
<circle cx="144.8" cy="129.5" r=".46"/>
<circle cx="135.9" cy="129.5" r=".46"/>
<circle cx="102.9" cy="172.7" r=".46"/>
<circle cx="114.3" cy="172.7" r=".46"/>
<circle cx="90.2" cy="139.7" r=".46"/>
<circle cx="135.9" cy="154.9" r=".46"/>
<circle cx="144.8" cy="172.7" r=".46"/>
<circle cx="135.9" cy="172.7" r=".46"/>
<circle cx="74.9" cy="121.9" r=".46"/>
<circle cx="80" cy="176.5" r=".46"/>
<circle cx="80" cy="207" r=".46"/>
<circle cx="83.8" cy="121.9" r=".46"/>
<circle cx="92.7" cy="77.5" r=".46"/>
<circle cx="68.6" cy="26.7" r=".46"/>
<circle cx="29.2" cy="77.5" r=".46"/>
<circle cx="24.1" cy="77.5" r=".46"/>
<circle cx="68.6" cy="77.5" r=".46"/>
<circle cx="24.1" cy="26.7" r=".46"/>
<circle cx="29.2" cy="26.7" r=".46"/>
<circle cx="92.7" cy="26.7" r=".46"/>
<circle cx="171.4" cy="190.5" r=".46"/>
<circle cx="171.4" cy="172.7" r=".46"/>
<circle cx="160" cy="172.7" r=".46"/>
<circle cx="160" cy="190.5" r=".46"/>
</g>
<g font-size="2" fill="#840000">
<text x="301" y="277.8">Title:</text>
<text x="310.7" y="277.8">Apple</text>
<text x="321.1" y="277.8">II</text>
<text x="325.3" y="277.8">DynaComp</text>
<text x="343.1" y="277.8">Power</text>
<text x="354.2" y="277.8">Supply</text>
<text x="366.5" y="277.8">110v</text>
</g>
<g font-size="1.5" fill="#840000">
<text x="301" y="256.1">DynaComp</text>
<text x="313.9" y="256.1">606-5001,</text>
<text x="327.7" y="256.1">Apple</text>
<text x="335.1" y="256.1">part</text>
<text x="340.9" y="256.1">no.</text>
<text x="345.6" y="256.1">605-5703</text>
<text x="301" y="262.1">in</text>
<text x="301" y="259.1">Part</text>
<text x="304.4" y="262.1">The</text>
<text x="306.9" y="259.1">numbers</text>
<text x="309.4" y="262.1">Apple</text>
<text x="316.8" y="262.1">II</text>
<text x="317.7" y="259.1">and</text>
<text x="319.5" y="262.1">Circuit</text>
<text x="323.1" y="259.1">compontent</text>
<text x="328.2" y="262.1">Description</text>
<text x="337.5" y="259.1">layout</text>
<text x="342.1" y="262.1">(reprint</text>
<text x="345.6" y="259.1">updated</text>
<text x="351.8" y="262.1">of</text>
<text x="355.3" y="262.1">Apple</text>
<text x="355.9" y="259.1">to</text>
<text x="359.4" y="259.1">match</text>
<text x="362.7" y="262.1">II</text>
<text x="365.4" y="262.1">Reference</text>
<text x="367.5" y="259.1">power</text>
<text x="375.3" y="259.1">supply</text>
<text x="377.8" y="262.1">Manual</text>
<text x="383.8" y="259.1">schematic</text>
<text x="387" y="262.1">1981,</text>
<text x="394.7" y="262.1">see</text>
<text x="396.5" y="259.1">published</text>
<text x="399.8" y="262.1">also</text>
<text x="301" y="268.1">Reverse-engineered</text>
<text x="301" y="265.1">U.S.</text>
<text x="306.7" y="265.1">Patent</text>
<text x="315.2" y="265.1">4,130,862),</text>
<text x="325.4" y="268.1">by</text>
<text x="329.7" y="265.1">except</text>
<text x="329.7" y="268.1">Fred</text>
<text x="336.3" y="268.1">Sauer</text>
<text x="338.3" y="265.1">for</text>
<text x="342.7" y="265.1">differences</text>
<text x="344.4" y="268.1">in</text>
<text x="348.2" y="268.1">2025,</text>
<text x="356.4" y="268.1">2026.</text>
<text x="356.4" y="265.1">indicated</text>
<text x="368" y="265.1">by</text>
<text x="371.8" y="265.1">dotted</text>
<text x="380.2" y="265.1">outlines</text>
<text x="390.4" y="265.1">marked</text>
<text x="399.9" y="265.1">'diff'.</text>
<text x="301" y="273.8">File:</text>
<text x="301" y="271.1">Sheet:</text>
<text x="307.1" y="273.8">Dyna-Comp-606-5001-KiCad.kicad_sch</text>
<text x="309.2" y="271.1">/</text>
<text x="301" y="281.2">Size:</text>
<text x="307.6" y="281.2">A3</text>
<text x="323" y="281.2">Date:</text>
<text x="330" y="281.2">2025-10-12</text>
<text x="386" y="281.2">Rev:</text>
<text x="392.4" y="281.2">3</text>
<text x="301" y="284">KiCad</text>
<text x="308.7" y="284">E.D.A.</text>
<text x="316.3" y="284">10.0.3</text>
<text x="386" y="284">Id:</text>
<text x="390.1" y="284">1/1</text>
</g>
<g font-size="1.3" fill="#840000">
<text x="35" y="12">1</text>
<text x="85" y="12">2</text>
<text x="135" y="12">3</text>
<text x="185" y="12">4</text>
<text x="235" y="12">5</text>
<text x="285" y="12">6</text>
<text x="335" y="12">7</text>
<text x="385" y="12">8</text>
<text x="10.3" y="36">A</text>
<text x="107.4" y="31.2" transform="rotate(-90 107.4 31.2)">1</text>
<text x="408.3" y="36">A</text>
<text x="98.4" y="36.8">2</text>
<text x="111.1" y="36.8">4</text>
<text x="107.4" y="43.9" transform="rotate(-90 107.4 43.9)">3</text>
<text x="222.8" y="83.8">1</text>
<text x="232.4" y="83.8">20</text>
<text x="10.3" y="86">B</text>
<text x="408.2" y="86">B</text>
<text x="337.1" y="91.4">1</text>
<text x="349.8" y="94">5 AR1_5</text>
<text x="349.8" y="91.4">6 AR1_6</text>
<text x="217.7" y="97.8">3</text>
<text x="232.4" y="101.6">19</text>
<text x="337.1" y="96.5">2</text>
<text x="349.8" y="96.5">4 AR1_4</text>
<text x="232.4" y="113">18</text>
<text x="308.6" y="110.6" transform="rotate(-90 308.6 110.6)">1</text>
<text x="311.1" y="113">2</text>
<text x="217.7" y="115.5">4</text>
<text x="308.6" y="116.9" transform="rotate(-90 308.6 116.9)">3</text>
<text x="217.7" y="120.6">5</text>
<text x="232.4" y="130.8">17</text>
<text x="10.3" y="136">C</text>
<text x="408.2" y="136">C</text>
<text x="217.7" y="138.4">6</text>
<text x="232.4" y="147.3">16</text>
<text x="232.4" y="165.1">15</text>
<text x="217.7" y="172.7">7</text>
<text x="53.9" y="175.2">1</text>
<text x="66.6" y="177.8">5 AR1_5</text>
<text x="66.6" y="175.2">6 AR1_6</text>
<text x="66.6" y="177.8">5</text>
<text x="66.6" y="175.2">6</text>
<text x="232.4" y="175.2">14</text>
<text x="10.3" y="186">D</text>
<text x="53.9" y="180.3">2</text>
<text x="66.6" y="180.3">4 AR1_4</text>
<text x="66.6" y="180.3">4</text>
<text x="408.2" y="186">D</text>
<text x="217.7" y="190.5">8</text>
<text x="232.4" y="193">13</text>
<text x="232.4" y="199.4">12</text>
<text x="217.7" y="212.1">9</text>
<text x="232.4" y="217.1">11</text>
<text x="217.1" y="229.8">10</text>
<text x="10.3" y="236">E</text>
<text x="220.3" y="234.9">2</text>
<text x="408.3" y="236">E</text>
<text x="10.3" y="286">F</text>
<text x="35" y="287">1</text>
<text x="85" y="287">2</text>
<text x="135" y="287">3</text>
<text x="185" y="287">4</text>
<text x="235" y="287">5</text>
<text x="285" y="287">6</text>
<text x="335" y="287">7</text>
<text x="385" y="287">8</text>
<text x="408.3" y="286">F</text>
</g>
<g font-size="1.3" fill="#008484">
<text x="22.3" y="20">VAC</text>
<text x="59.4" y="21.3">TH1</text>
<text x="75" y="22.6">L101</text>
<text x="144.1" y="21.3">FU1</text>
<text x="14" y="27.6">LIVE</text>
<text x="105.4" y="31.4" transform="rotate(-90 105.4 31.4)">+</text>
<text x="111.2" y="35.4">GI/W02M</text>
<text x="113.6" y="32.8">CR1</text>
<text x="62.1" y="40.3">X1</text>
<text x="86.3" y="40.3">X2</text>
<text x="129.5" y="36.9">C1</text>
<text x="129.5" y="39.5">100µF</text>
<text x="143.5" y="36.9">C2</text>
<text x="143.5" y="39.5">100µF</text>
<text x="56.9" y="42.9">0.1µF</text>
<text x="63.6" y="42.9">X</text>
<text x="81.1" y="42.9">0.1µF</text>
<text x="87.7" y="42.9">X</text>
<text x="105.4" y="44.1" transform="rotate(-90 105.4 44.1)">-</text>
<text x="17.4" y="54.3">GNDPWR</text>
<text x="21.6" y="73.4">NEUT</text>
<text x="75" y="73.4">L102</text>
<text x="137.2" y="73.4">CR2</text>
<text x="137.2" y="75.9">1N4004</text>
<text x="13.1" y="78.4">NEUT</text>
<text x="118" y="83.5">C5</text>
<text x="214.9" y="82.3">Transformer_DynaComp</text>
<text x="223.1" y="79.7">T1001</text>
<text x="250.1" y="81">CR12</text>
<text x="289.6" y="81">L1</text>
<text x="386" y="81.2">+12V</text>
<text x="339" y="88.6">385-0002</text>
<text x="341.2" y="86.1">AR1_1</text>
<text x="394.7" y="84.8">ORG/WHT</text>
<text x="270.7" y="105.5">1000µF</text>
<text x="274.2" y="103">C10</text>
<text x="78" y="110.2">CR6</text>
<text x="138.4" y="113.1" transform="rotate(-90 138.4 113.1)">SH</text>
<text x="209.6" y="110.2">C4</text>
<text x="248.9" y="110.2">CR13</text>
<text x="289.5" y="108.9">CR17</text>
<text x="302.2" y="112.7">R16</text>
<text x="319.3" y="113">B</text>
<text x="326.4" y="110" transform="rotate(-90 326.4 110)">C</text>
<text x="328.9" y="112.7">Q4</text>
<text x="361.7" y="112.2">CR20</text>
<text x="384.8" y="111.8">C17</text>
<text x="135.9" y="118.8" transform="rotate(-90 135.9 118.8)">C</text>
<text x="289.5" y="116.5">CR18</text>
<text x="326.4" y="117.5" transform="rotate(-90 326.4 117.5)">E</text>
<text x="328.9" y="115.3">2N3904</text>
<text x="384.8" y="114.4">680µF</text>
<text x="128.8" y="121.9">B</text>
<text x="138.4" y="121.6">Q3</text>
<text x="138.4" y="124.2">2N6543</text>
<text x="321.3" y="122">C16</text>
<text x="92.7" y="126.7">CR7</text>
<text x="135.9" y="126.4" transform="rotate(-90 135.9 126.4)">E</text>
<text x="200.7" y="130.5">CR3</text>
<text x="203.1" y="126.7">C23</text>
<text x="102.8" y="136.6" transform="rotate(-90 102.8 136.6)">E</text>
<text x="128.2" y="135.6">CR10</text>
<text x="90.1" y="143" transform="rotate(-90 90.1 143)">C</text>
<text x="95.8" y="139.7">B</text>
<text x="105.4" y="141.9">Q2</text>
<text x="105.4" y="139.4">MPSU51</text>
<text x="125.8" y="138.1">1N4004</text>
<text x="289.6" y="141.9">L2</text>
<text x="83.1" y="146">B</text>
<text x="92.7" y="145.8">Q1</text>
<text x="92.7" y="148.3">2N3904</text>
<text x="102.8" y="144.2" transform="rotate(-90 102.8 144.2)">C</text>
<text x="118.1" y="149.9">C66</text>
<text x="148.6" y="149.6">C77</text>
<text x="248.9" y="144.5">CR14</text>
<text x="386.6" y="144.7">+5V</text>
<text x="394.7" y="148.3">ORG</text>
<text x="90.1" y="150.5" transform="rotate(-90 90.1 150.5)">E</text>
<text x="118.1" y="152.5">470µF</text>
<text x="252.6" y="153.8">C12</text>
<text x="265.3" y="153.8">C13</text>
<text x="299.7" y="154.6">CR19</text>
<text x="340.4" y="155">C18</text>
<text x="372.1" y="155.9">Q5</text>
<text x="249.1" y="156.3">1000µF</text>
<text x="340.4" y="157.6">1000µF</text>
<text x="372.1" y="158.5">SCR1603</text>
<text x="394.7" y="166.1">BLK</text>
<text x="48.2" y="172.7">+12V</text>
<text x="55.8" y="172.4">385-0002</text>
<text x="58" y="169.9">AR1_2</text>
<text x="386.6" y="169.6">GND</text>
<text x="386.6" y="179.8">GND</text>
<text x="394.7" y="176.2">BLK</text>
<text x="149.2" y="185.1">CR5</text>
<text x="163.8" y="183.5">C7</text>
<text x="163.8" y="180.9">10µF</text>
<text x="264.2" y="183">C14</text>
<text x="264.2" y="185.5">220µF</text>
<text x="301" y="183">C19</text>
<text x="301" y="185.5">330µF</text>
<text x="374.3" y="183.9">GNDPWR</text>
<text x="80" y="190" transform="rotate(-90 80 190)">C</text>
<text x="248.9" y="187.7">CR15</text>
<text x="289.6" y="187.7">L3</text>
<text x="367.6" y="186.4">C21</text>
<text x="386.6" y="190.2">-5V</text>
<text x="72.9" y="193">B</text>
<text x="80" y="197.5" transform="rotate(-90 80 197.5)">E</text>
<text x="82.6" y="195.3">385-0002</text>
<text x="82.6" y="192.7">AR1_3</text>
<text x="163.8" y="197.8">CR11</text>
<text x="394.7" y="194">BLU</text>
<text x="68.6" y="199.1">C8</text>
<text x="135.9" y="200.7">10µF</text>
<text x="138.3" y="198.2">C6</text>
<text x="153" y="201.6">CR9</text>
<text x="264.2" y="207.1">C15</text>
<text x="264.2" y="209.6">220µF</text>
<text x="312.4" y="204.6">C20</text>
<text x="312.4" y="207.1">330µF</text>
<text x="248.9" y="211.8">CR16</text>
<text x="290.9" y="211.8">L4</text>
<text x="386" y="214.3">-12V</text>
<text x="394.7" y="218.1">BLU/WHT</text>
</g>
<g font-size="1.3" fill="#a1a1a1">
<text x="162.6" y="37.8">C3</text>
<text x="252.6" y="120.7">C11</text>
</g>
<g font-size="1.3" fill="#0000c2">
<text x="37" y="51.3">FILTER</text>
<text x="40.3" y="49.2">IEC</text>
<text x="44.3" y="51.3">MODULE</text>
<text x="44.5" y="49.2">LINE</text>
<text x="210" y="172.4">WHITE</text>
<text x="210.8" y="190">WHITE</text>
<text x="211.9" y="211.5">BLUE</text>
<text x="211.9" y="229.1">BLUE</text>
<text x="318" y="238.2">Please</text>
<text x="325.5" y="238.2">check</text>
<text x="332.1" y="238.2">that</text>
<text x="337" y="238.2">you</text>
<text x="341.5" y="238.2">have</text>
<text x="347" y="238.2">the</text>
<text x="351.1" y="238.2">latest</text>
<text x="357.7" y="238.2">version</text>
<text x="365.6" y="238.2">of</text>
<text x="368.7" y="238.2">this</text>
<text x="373.4" y="238.2">schematic</text>
<text x="384.1" y="238.2">from:</text>
<text x="315.4" y="240.2">https://github.com/fredsa/apple-ii-dyna-comp-606-5001-power-supply</text>
<text x="321.6" y="244.3">Report</text>
<text x="328.9" y="244.3">any</text>
<text x="333.4" y="244.3">corrections</text>
<text x="345.2" y="244.3">to</text>
<text x="348.2" y="244.3">this</text>
<text x="352.9" y="244.3">schematic</text>
<text x="363.7" y="244.3">to:</text>
<text x="367.4" y="244.3">fredsa@gmail.com</text>
<text x="314.6" y="248.4">I've</text>
<text x="319.1" y="248.4">spent</text>
<text x="319.3" y="250.4">to</text>
<text x="322.4" y="250.4">be</text>
<text x="325.4" y="248.4">many</text>
<text x="325.8" y="250.4">helful,</text>
<text x="331.5" y="248.4">hours</text>
<text x="333" y="250.4">please</text>
<text x="337.9" y="248.4">recreating</text>
<text x="340.4" y="250.4">send</text>
<text x="345.9" y="250.4">me</text>
<text x="348.7" y="248.4">this</text>
<text x="349.9" y="250.4">an</text>
<text x="353.4" y="250.4">email</text>
<text x="353.4" y="248.4">schematic.</text>
<text x="359.7" y="250.4">to</text>
<text x="362.8" y="250.4">let</text>
<text x="364.8" y="248.4">If</text>
<text x="366.4" y="250.4">me</text>
<text x="367.3" y="248.4">you</text>
<text x="370.4" y="250.4">know</text>
<text x="371.7" y="248.4">found</text>
<text x="376.2" y="250.4">how</text>
<text x="378.2" y="248.4">this</text>
<text x="381" y="250.4">it</text>
<text x="382.9" y="248.4">schematic</text>
<text x="383.5" y="250.4">went.</text>
</g>
<g font-size="1.3">
<text x="329.3" y="96.4">AR1_2</text>
<text x="47.4" y="180.2">AR1_2</text>
<text x="80" y="187.8">AR1_5</text>
<text x="72.3" y="193" transform="rotate(-90 72.3 193)">AR1_6</text>
<text x="80" y="201.8">AR1_4</text>
</g>
<g font-size="1" fill="#008484">
<text x="127.2" y="80.8">R2</text>
<text x="146.2" y="80.8">R3</text>
<text x="320.7" y="92.2">R18</text>
<text x="291.5" y="99.8">R15</text>
<text x="208.2" y="103.6">R4</text>
<text x="337.8" y="102.4">R19</text>
<text x="80.8" y="127.6" transform="rotate(-90 80.8 127.6)">R11</text>
<text x="310.8" y="129">R17</text>
<text x="331.1" y="129">R20</text>
<text x="353.7" y="131.6">R27</text>
<text x="84.5" y="136.7">R10</text>
<text x="124.1" y="132.9">R22</text>
<text x="205.1" y="134.1">R23</text>
<text x="130.2" y="148.1">R12</text>
<text x="352.7" y="157">R21</text>
<text x="122.3" y="162.1">R9</text>
<text x="138.4" y="162.1">R13</text>
<text x="131.2" y="179.8">R6</text>
<text x="82.5" y="182.4">R14</text>
<text x="320" y="184.9">R26</text>
<text x="328.9" y="184.9">R24</text>
<text x="122.3" y="186.2">R8</text>
<text x="175.4" y="188.7">R5</text>
<text x="328.9" y="206.5">R25</text>
</g>
<g font-size=".8" fill="#0000c2">
<text x="156.5" y="42.8">diff</text>
<text x="253" y="126.1">diff</text>
<text x="265.7" y="159.6">diff</text>
</g>
<g font-size=".5" fill="#008484">
<text x="27.2" y="23.8">PWR_FLAG</text>
<text x="19.6" y="46.6">PWR_FLAG</text>
<text x="27.2" y="74.6">PWR_FLAG</text>
<text x="381.5" y="80.9">PWR_FLAG</text>
<text x="381.5" y="144.4">PWR_FLAG</text>
<text x="381.5" y="172.3">PWR_FLAG</text>
<text x="381.5" y="190.1">PWR_FLAG</text>
<text x="381.5" y="214.3">PWR_FLAG</text>
</g>
</svg>
